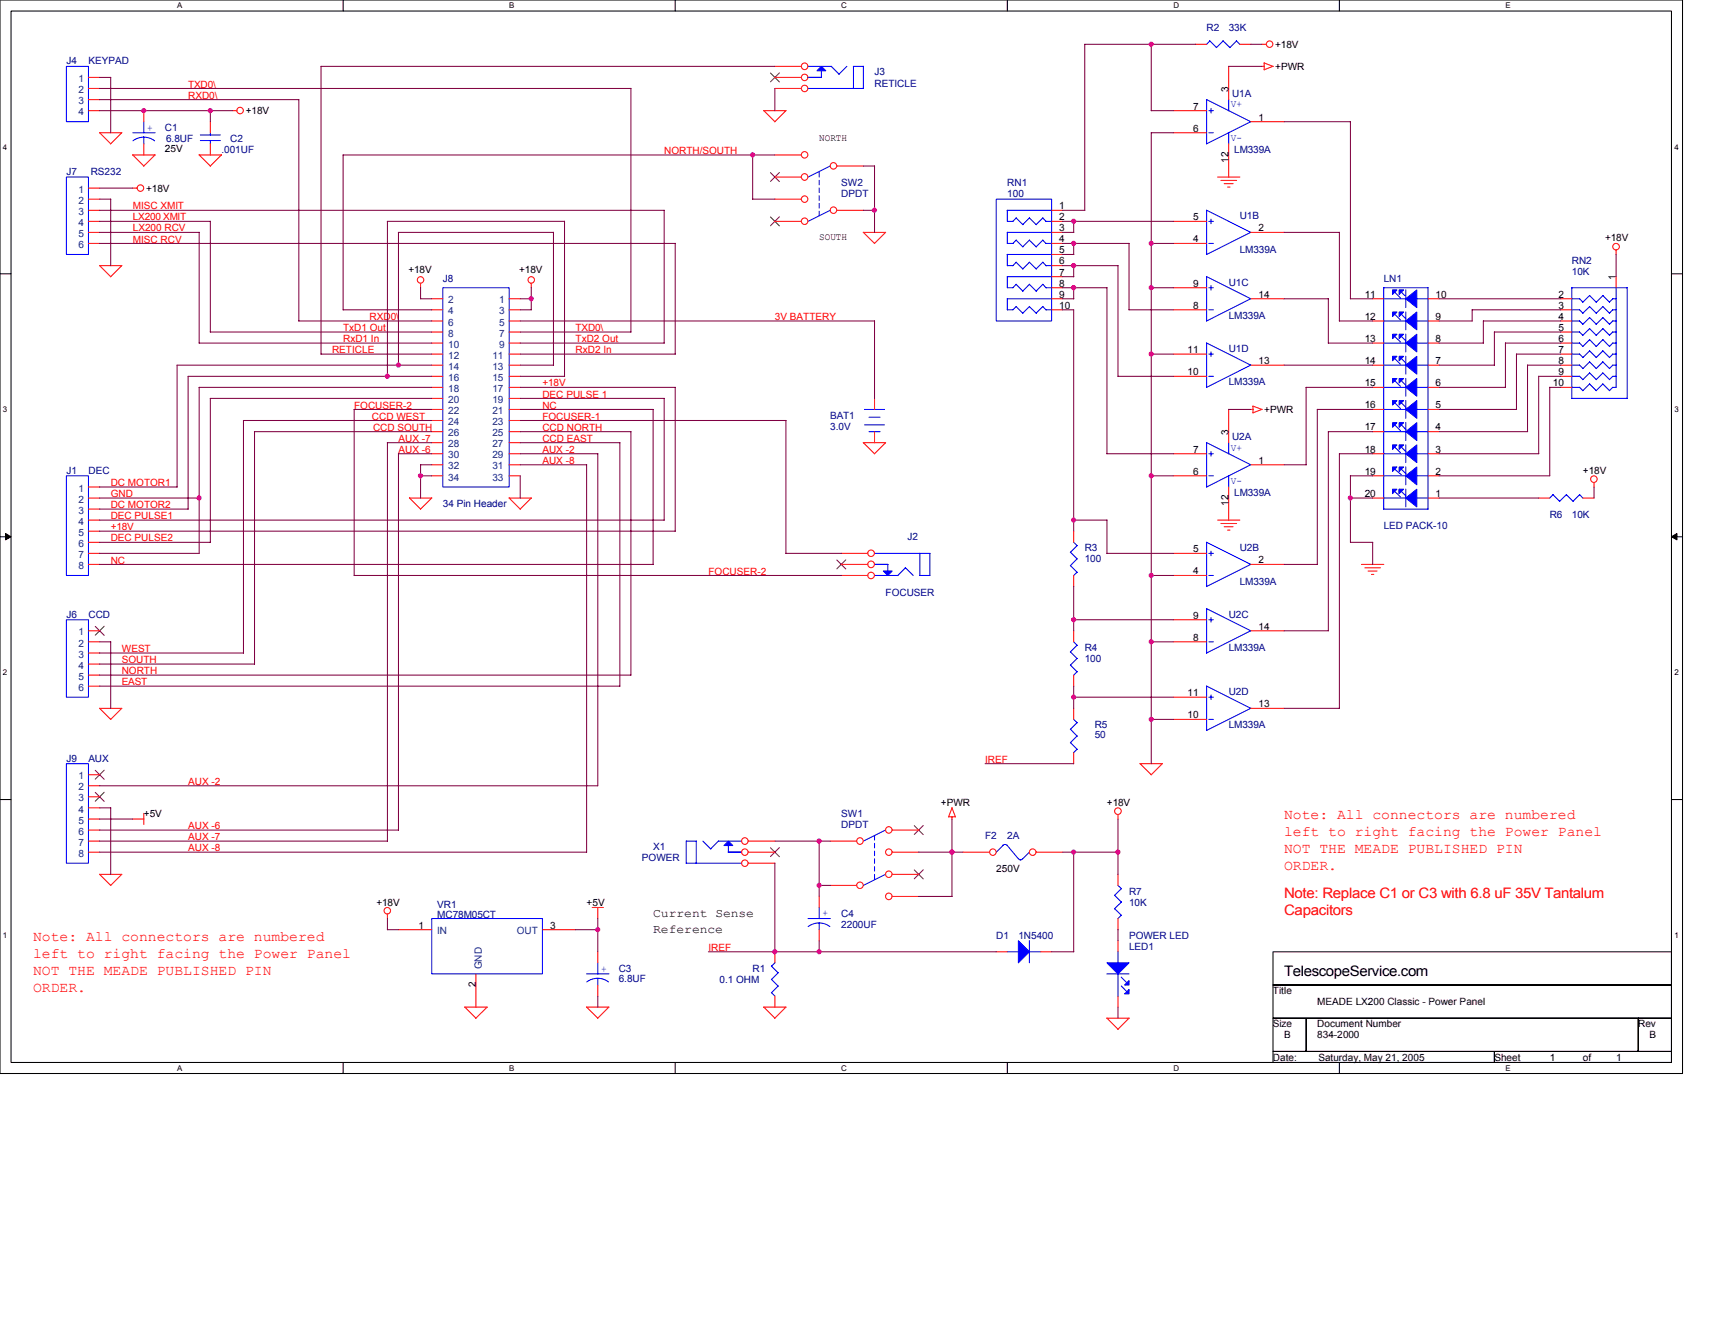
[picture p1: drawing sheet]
<svg xmlns="http://www.w3.org/2000/svg" width="279mm" height="216mm" viewBox="0 0 279 216" stroke-linecap="round" stroke-linejoin="round" font-family="sans-serif">
<path d="M0 0h274.1v174.9h-274.1zM1.8 1.8h270.5v171.3h-270.5z" fill="none" stroke="#000" stroke-width=".17"/>
<g fill="#fff">
<path d="M28.9 .2h.8v1.4h-.8z"/>
<path d="M28.9 173.3h.8v1.5h-.8z"/>
</g>
<path d="M55.9 0v1.8M55.9 173.1v1.8" fill="none" stroke="#000" stroke-width=".17"/>
<g fill="#fff">
<path d="M83 .2h.8v1.4h-.8z"/>
<path d="M83 173.3h.8v1.5h-.8z"/>
</g>
<path d="M110 0v1.8M110 173.1v1.8" fill="none" stroke="#000" stroke-width=".17"/>
<g fill="#fff">
<path d="M137.1 .2h.9v1.4h-.9z"/>
<path d="M137.1 173.3h.9v1.5h-.9z"/>
</g>
<path d="M164.1 0v1.8M164.1 173.1v1.8" fill="none" stroke="#000" stroke-width=".17"/>
<g fill="#fff">
<path d="M191.2 .2h.9v1.4h-.9z"/>
<path d="M191.2 173.3h.9v1.5h-.9z"/>
</g>
<path d="M218.2 0v1.8M218.2 173.1v1.8" fill="none" stroke="#000" stroke-width=".17"/>
<g fill="#fff">
<path d="M245.3 .2h.8v1.4h-.8z"/>
<path d="M245.3 173.3h.8v1.5h-.8z"/>
<path d="M.5 23.2h.7v1.4h-.7z"/>
<path d="M272.8 23.2h.7v1.4h-.7z"/>
<path d="M.5 66h.7v1.5h-.7z"/>
<path d="M272.8 66h.7v1.5h-.7z"/>
</g>
<path d="M0 44.6h1.8M272.3 44.6h1.8" fill="none" stroke="#000" stroke-width=".17"/>
<g fill="#fff">
<path d="M.5 108.9h.7v1.4h-.7z"/>
<path d="M272.8 108.9h.7v1.4h-.7z"/>
</g>
<path d="M0 87.5h1.8M272.3 87.5h1.8" fill="none" stroke="#000" stroke-width=".17"/>
<path d="M.9 86.9l.9 .6-.9 .5zM272.3 87.5l.9-.6v1.1z" fill="#000" stroke="#000" stroke-width=".16"/>
<g fill="#fff">
<path d="M.5 151.7h.7v1.4h-.7z"/>
<path d="M272.8 151.7h.7v1.4h-.7z"/>
</g>
<path d="M0 130.3h1.8M272.3 130.3h1.8M207.4 155.1h64.9v5.4h-64.9zM207.4 160.5h64.9v5.4h-64.9zM207.4 165.9h5.4v5.4h-5.4zM207.4 171.3h36.1v1.8h-36.1zM212.8 165.9h54.1v5.4h-54.1zM243.5 171.3h28.8v1.8h-28.8zM266.9 165.9h5.4v5.4h-5.4z" fill="none" stroke="#000" stroke-width=".17"/>
<g fill="none" stroke="#f00" stroke-width=".17">
<path d="M14.4 18h1.9M14.4 12.6h1.9M14.4 14.4h1.9M14.4 16.2h1.9M23.4 18v1.8M34.3 19.8v1.8M37.8 18h.8M124.4 18l1.8 1.9 1.9-1.9h-3.7M126.2 10.8h4.4M126.2 12.6h4.4M126.2 14.4h4.4M191.1 18h5.5"/>
<path d="M194.7 7.2h1.9M200.2 10.8v5.4M202 7.2h1.8M203.8 19.8h5.4M205.6 10.8h.4M205.6 7.2h.7M205.9 10.2l1.5 .6M206 10.3v1.1M207.4 10.8l-1.4 .6M14.4 37.9h1.9M14.4 30.6h1.9M14.4 36.1h1.9"/>
<path d="M14.4 39.7h1.9M14.4 34.3h1.9M14.4 32.4h1.9M16.2 21.6l1.8 1.8M16.2 21.6h3.7l-1.9 1.9M21.6 30.6h.8M21.6 25.2l1.8 1.9M21.6 25.3h3.7M23.4 23.4v1.9M25.3 25.3l-1.9 1.8M32.4 25.2l1.9 1.9M32.4 25.3h3.7l-1.9 1.8"/>
<path d="M34.3 23.4v1.9M126.2 28.9h4.4M126.2 25.3h4.4M126.2 36.1h4.4M126.2 32.4h4.4M136.3 34.3h4.4M136.3 27.1h4.4M140.6 37.8l1.9 1.9 1.8-1.8M140.7 37.9h3.6M171.3 37.9h1.8M171.3 36.1h1.8M171.3 39.7h1.8"/>
<path d="M171.3 34.3h1.8M191.1 21.6h5.5M191.1 36.1h5.5M191.1 39.7h5.5M198.4 28.9h3.6M198.9 29.4h2.6M199.4 29.9h1.5M200 30.5h.4M200.2 23.4v5.5M203.8 37.9h5.4M16.2 43.3l1.8 1.8M16.2 43.3h3.7l-1.9 1.8"/>
<path d="M68.5 46.2v.7M70.3 50.5h1.8M70.3 48.7h1.8M70.3 57.7h1.8M70.3 59.5h1.8M70.3 55.9h1.8M70.3 52.3h1.8M70.3 54.1h1.8M83 50.5h1.8M83 48.7h1.8M83 57.7h1.8M83 59.5h1.8"/>
<path d="M83 55.9h1.8M83 52.3h1.8M83 54.1h1.8M86.6 46.2v.7M171.3 43.3h1.8M171.3 46.9h1.8M171.3 50.5h1.8M171.3 48.7h1.8M171.3 41.5h1.8M171.3 45.1h1.8M191.1 46.9h5.5M191.1 50.5h5.5"/>
<path d="M191.1 57.7h5.5M203.8 48.7h5.4M203.8 59.5h5.4M223.6 48.7h1.8M223.6 59.5h1.8M223.6 55.9h1.8M223.6 52.3h1.8M232.6 48.7h1.9M232.6 59.5h1.9M232.6 55.9h1.9M232.6 52.3h1.9M254.3 50.5h1.8"/>
<path d="M254.3 48.7h1.8M254.3 57.7h1.8M254.3 59.5h1.8M254.3 55.9h1.8M254.3 52.3h1.8M254.3 54.1h1.8M263.3 40.7v.8M263.3 45.1v1.8M14.4 79.4h1.9M70.3 66.7h1.8M70.3 72.1h1.8M70.3 73.9h1.8"/>
<path d="M70.3 77.5h1.8M70.3 75.7h1.8M70.3 61.3h1.8M70.3 70.3h1.8M70.3 63.1h1.8M70.3 64.9h1.8M70.3 68.5h1.8M83 66.7h1.8M83 72.1h1.8M83 73.9h1.8M83 77.5h1.8M83 75.7h1.8"/>
<path d="M83 61.3h1.8M83 70.3h1.8M83 63.1h1.8M83 64.9h1.8M83 68.5h1.8M142.5 64.9v1.8M142.5 70.3v1.9M144.3 72.1l-1.8 1.9M144.3 72.1h-3.6l1.8 1.8M191.1 73.9h5.5M191.1 77.5h5.5M191.1 61.3h5.5"/>
<path d="M200.2 66.7v5.4M200.2 79.4v5.4M203.8 66.7h.3M203.8 75.7h5.4M204.1 66.2l1.5 .5-1.5 .6v-1.1M223.6 66.7h1.8M223.6 73.9h1.8M223.6 77.5h1.8M223.6 70.3h1.8M223.6 63.1h1.8M232.6 66.7h1.9M232.6 73.9h1.9"/>
<path d="M232.6 77.5h1.9M232.6 70.3h1.9M232.6 63.1h1.9M254.3 61.3h1.8M254.3 63.1h1.8M259.7 78.6v.8M14.4 81.2h1.9M14.4 92h1.9M14.4 84.8h1.9M14.4 90.2h1.9M14.4 83h1.9M14.4 86.6h1.9"/>
<path d="M14.4 88.4h1.9M66.7 81.1l1.8 1.9 1.9-1.8h-3.7M82.9 81.1l1.9 1.9M83 81.2h3.6M86.6 81.2l-1.9 1.8M137 92h4.4M137 90.2h4.4M137 93.8h4.4M174.9 86.5v1.9M174.9 93.8v1.8M191.1 90.2h5.5M191.1 93.8h5.5"/>
<path d="M198.4 84.8h3.6M198.9 85.3h2.6M199.4 85.8h1.5M200 86.4h.4M203.8 92h5.4M221.8 92h3.6M222.4 92.5h2.5M222.9 93h1.4M223.4 93.6h.4M223.6 81.2h1.8M232.6 81.2h1.9M250.7 81.2h1.8"/>
<path d="M257.9 81.2h1.8M14.4 104.6h1.9M14.4 102.8h1.9M14.4 106.4h1.9M14.4 108.2h1.9M14.4 110h1.9M14.4 111.8h1.9M16.2 115.4l1.8 1.8M16.2 115.4h3.7l-1.9 1.8M174.9 102.8v1.8M174.9 110v1.8M174.9 115.4v1.8"/>
<path d="M191.1 101h5.5M191.1 104.6h5.5M191.1 113.6h5.5M191.1 117.2h5.5M203.8 115.4h5.4M203.8 102.8h5.4M14.4 133.5h1.9M14.4 137.1h1.9M14.4 138.9h1.9M14.4 135.3h1.9M14.4 126.2h1.9M14.4 128h1.9"/>
<path d="M14.4 129.8h1.9M14.4 131.6h1.9M21.6 133.5h1.8M23.4 132.5v1.8M121.9 137.1h4.4M121.9 138.9h4.4M135.2 137.1h4.4M145.4 138.9h4.3M145.4 135.3h4.3M155.1 133.1v.4M155.1 131.6l.6 1.5M155.1 131.6l-.6 1.5h1.1"/>
<path d="M156.9 138.9h4.3M168.8 138.9h4.3M174.9 122.6v1.9M182.1 132.7v.8M189.4 124.4l-1.9 1.9M189.4 124.4h-3.7l1.9 1.8M16.2 142.5l1.8 1.8M16.2 142.5h3.7l-1.9 1.8M63.1 148.9v.8M64.9 151.5h5.4M77.5 158.7v5.4M88.4 151.5h5.4"/>
<path d="M96.5 147.9h1.8M97.4 147.9v1.8M97.4 155.1v1.8M121.9 140.7h4.4M126.2 155.1v1.8M133.5 146v1.9M133.5 151.5v1.8M135.2 144.3h4.4M145.4 142.5h4.3M145.4 146.1h4.3M162.3 155.1h1.8M169.5 155.1h1.8"/>
<path d="M182.1 142.5v1.8M182.1 149.7v1.8M182.1 153.3v1.8M79.4 164.1l-1.9 1.8M79.4 164.1h-3.7l1.8 1.8M97.4 160.5v1.8M99.2 164.1l-1.8 1.8M99.2 164.1h-3.6l1.8 1.8M126.2 165.9l-1.8-1.8h3.7l-1.9 1.8M126.2 162.3v1.8M180.3 165.9l1.8 1.8M180.3 165.9h3.7"/>
<path d="M182.1 162.3v1.8M183.9 165.9l-1.8 1.8"/>
<circle cx="39.1" cy="18" r=".53"/>
<circle cx="131.1" cy="10.8" r=".53"/>
<circle cx="131.1" cy="12.6" r=".53"/>
<circle cx="131.1" cy="14.4" r=".53"/>
<circle cx="206.8" cy="7.2" r=".53"/>
<circle cx="22.9" cy="30.6" r=".53"/>
<circle cx="131.1" cy="28.8" r=".53"/>
<circle cx="131.1" cy="25.2" r=".53"/>
<circle cx="131.1" cy="32.4" r=".53"/>
<circle cx="131.1" cy="36" r=".53"/>
<circle cx="135.8" cy="27" r=".53"/>
<circle cx="135.8" cy="34.2" r=".53"/>
<circle cx="68.5" cy="45.6" r=".53"/>
<circle cx="86.6" cy="45.6" r=".53"/>
<circle cx="263.3" cy="40.2" r=".54"/>
<circle cx="259.7" cy="78.1" r=".53"/>
<circle cx="141.9" cy="92" r=".54"/>
<circle cx="141.9" cy="90.1" r=".54"/>
<circle cx="141.9" cy="93.8" r=".54"/>
<circle cx="121.3" cy="137" r=".53"/>
<circle cx="121.3" cy="138.9" r=".53"/>
<circle cx="140.1" cy="137" r=".53"/>
<circle cx="144.8" cy="135.2" r=".53"/>
<circle cx="144.8" cy="138.9" r=".53"/>
<circle cx="161.8" cy="138.9" r=".53"/>
<circle cx="168.2" cy="138.9" r=".54"/>
<circle cx="182.1" cy="132.2" r=".54"/>
<circle cx="63.1" cy="148.4" r=".53"/>
<circle cx="121.3" cy="140.7" r=".53"/>
<circle cx="140.1" cy="144.2" r=".53"/>
<circle cx="144.8" cy="146.1" r=".53"/>
<circle cx="144.8" cy="142.4" r=".53"/>
</g>
<g fill="none" stroke="#00f" stroke-width=".17">
<path d="M10.8 10.8h3.6v9h-3.6zM23.4 19.8v1.9M131.6 10.8h3.8M131.6 14.4h9.1M133.8 11.5v1.1h-2.2M135.4 10.8l1.3 1.3 1.3-1.3M139 10.8h1.7M139 10.8v3.6M140.7 10.8v3.6M196.6 16.2l7.2 3.6M196.6 16.2v7.3M196.9 18h.8"/>
<path d="M197.1 6.6l1.1 1.1M197.1 6.7l-.5 .5M197.3 17.7v.7M199.2 6.6l1.2 1.1M199.3 6.7l-1.1 1.1M200.2 16.2v1.9M201.4 6.6l.6 .6M201.4 6.7l-1.1 1.1M203.8 19.8l-7.2 3.6M10.8 28.9h3.6v12.6h-3.6zM21.6 21.6h3.7M21.7 22.9l1-.4 .7-.1 1.1 .2 .7 .3"/>
<path d="M23.4 22.4v1.1M32.6 22.9h3.3M32.6 22h3.3M34.3 21.6v.4M34.3 22.9v.5M133.5 28.1v.8M133.5 29.4v.7M133.5 30.6v.8M133.5 31.9v.7M133.5 33.1v.8M133.5 34.4v.8M135.3 34.3l-3.7 1.8"/>
<path d="M135.3 27.1l-3.7 1.8M162.3 32.4h9v19.9h-9zM164.1 37.8v1.9h.9l.6-.6M164.1 37.9h7.2M165.5 39.1l1.1 1.1M167.7 39.1l1.1 1.1M167.7 39.1l-1.1 1.1M169.9 35.5l.5 .6M169.9 39.1l.5 .6M169.9 35.5l-1.1 1.1-1.1-1.1-1.1 1.1M169.9 39.1l-1.1 1.1M170.4 36.1h.9"/>
<path d="M170.4 39.7h.9M171.3 34.3l-7.2-.1v1.9h.9l.6-.6 1 1.1M196.9 36.1h.8M196.9 39.7h.8M196.9 21.6h.8M197.3 35.7v.7M200.2 21.6v1.8M203.8 37.9l-7.2-3.6v7.2M203.8 37.8l-7.2 3.7M72.1 46.9h10.9v32.5h-10.9zM164.1 45.1v1.8h.9l.6-.6M164.1 45.1h7.2"/>
<path d="M165.5 46.3l1.1 1.2M166.6 51l1.1-1.1 1.1 1.2M167.7 46.3l-1.1 1.1M169.9 42.7l.5 .6M169.9 46.3l.5 .6M169.9 50l.5 .5M169.9 42.7l-1.1 1.1-1.1-1.1-1.1 1.1M169.9 46.3l-1.1 1.2-1.1-1.2M169.9 49.9l-1.1 1.1M170.4 46.9h.9M170.4 50.5h.9M170.4 43.3h.9"/>
<path d="M171.3 41.5l-7.2-.1v1.9h.9l.6-.6 1 1.1M171.3 48.7h-7.2v1.8h.9l.6-.6 1 1.2M196.6 45.1l7.2 3.6M196.6 55.9l7.2 3.6M196.6 45.1v7.2M196.6 55.9v7.2l7.2-3.6M196.9 46.9h.8M196.9 50.5h.8M196.9 57.7h.8M197.3 46.5v.8M197.3 57.3v.8M203.8 48.7l-7.2 3.6"/>
<path d="M225.4 59.5h3.6M225.4 55.9h3.6M225.4 52.3h3.6M225.4 48.7h3.6M227.2 58.4l1 1M227.2 54.8l1 .9M227.2 51.2l1 .9M227.2 47.6l1 .9M228.3 58.4l.7 .8M228.3 54.8l.7 .8M228.3 51.2l.7 .8M228.3 47.6l.6 .6"/>
<path d="M229 47.2v2.9M229 50.8v2.9M229 54.4v2.9M229 58v3M230.8 59.5h1.8M230.8 55.9h1.8M230.8 52.3h1.8M230.8 48.7h1.8M232.6 46.9v36.1h-7.2M232.7 46.9h-7.3v36.1M256.1 46.9h9v18h-9zM256.1 50.5h1.2l.6 .5"/>
<path d="M256.1 57.7h1.2M256.1 59.5h1.2M256.1 55.9h1.2M256.1 52.3h1.2l.6 .5M256.1 48.7h1.2l.6 .5 1.1-1 1.1 1M256.1 54.1h1.2l.6 .5M257.3 55.9l.6 .6M257.3 57.7l.6 .6M257.3 59.5l.6 .5M259 51.7l1.1 1.1M259 53.5l1.1 1.1M259 55.3l1.1 1.2"/>
<path d="M259 57.1l1.1 1.2M259 58.9l1.1 1.1M259 51.8l-1.1 1.1M259 53.6l-1.1 1.1M259 55.4l-1.1 1.1M259 57.2l-1.1 1.1M259 59l-1.1 1.1M260.1 51l-1.1-1.1-1.1 1.2M261.1 48.1l1.1 1.1M261.1 49.9l1.1 1.1M261.1 51.7l1.1 1.1M261.1 53.5l1.1 1.1"/>
<path d="M261.1 55.3l1.1 1.2M261.1 57.1l1.1 1.2M261.1 58.9l1.1 1.1M261.1 48.2l-1.1 1.1M261.1 50l-1.1 1.1M261.1 51.8l-1.1 1.1M261.1 53.6l-1.1 1.1M261.1 55.4l-1.1 1.1M261.1 57.2l-1.1 1.1M261.1 59l-1.1 1.1M262.7 50.5h.6M262.7 57.7h.6"/>
<path d="M262.7 59.5h.6M262.7 55.9h.6M262.7 52.3h.6M262.7 48.7h.6M262.7 54.1h.6M262.7 48.7l-.5 .6M262.7 50.5l-.5 .6M262.7 52.3l-.5 .6M262.7 54.1l-.5 .6M262.7 55.9l-.5 .6M262.7 57.7l-.5 .6M262.7 59.5l-.5 .6"/>
<path d="M263.3 46.9v16.2h-.6M10.8 77.5h3.6v16.3h-3.6zM140.8 66.7h3.3M140.8 69.2h3.3M141.6 70.3h1.8M141.6 68h1.8M196.9 73.9h.8M196.9 77.5h.8M196.9 61.3h.8M197.3 73.6v.7M200.2 72.1v1.9M200.2 77.5v1.9"/>
<path d="M203.8 75.7l-7.2-3.6v7.3M203.8 75.7l-7.2 3.7M225.4 73.9h3.6M225.4 77.5h3.6M225.4 70.3h3.6M225.4 66.7h3.6M225.4 63.1h3.6M227.2 72.9l1 .9M227.2 76.5l1.1 .9M227.2 69.2l1 1M227.2 65.6l1 1M227.2 62l1 .9"/>
<path d="M227.9 79.7v.7M228.3 72.9l.7 .7M228.3 76.5l.7 .7M228.3 69.2l.7 .8M228.3 65.6l.7 .8M228.3 62l.7 .8M229 61.7v2.9M229 65.3v2.9M229 68.9v2.9M229 72.5v2.9M229 76.1v2.9M229 79.7v2.9"/>
<path d="M230.8 73.9h1.8M230.8 77.5h1.8M230.8 70.3h1.8M230.8 66.7h1.8M230.8 63.1h1.8M256.1 61.3h1.2M256.1 63.1h1.2M257.3 61.3l.6 .6 1.1-1.2 1.1 1.1M257.3 63.1l.6 .6 1.1-1.2 1.1 1.1M261.1 60.7l1.1 1.1M261.1 62.5l1.1 1.1M261.1 60.8l-1.1 1.1"/>
<path d="M261.1 62.6l-1.1 1.1M262.7 61.3h.6M262.7 61.3l-.5 .6M262.7 63.1l-.5 .6M142.5 90.2h9M142.5 93.8h3.8M142.5 92h2.2M144.6 91.9v1.1M147.5 92.5l1.3 1.3M147.5 92.5l-1.3 1.3M149.9 90.1l-.1 3.7h1.7M151.5 90.2v3.6"/>
<path d="M174.4 90l1.1 1.1M174.4 92.2l1.1 1.1M174.9 88.4l.6 .5M175.5 88.9l-1.1 1.1M175.5 91.1l-1.1 1.1M175.5 93.2l-.6 .6M196.6 88.3l7.2 3.7M196.6 88.4v7.2M196.9 90.2h.8M196.9 93.8h.8M197.3 89.8v.8M203.8 91.9l-7.2 3.7"/>
<path d="M225.4 81.2h3.6M227.2 80.1l1 .9M228.3 80.1l.7 .7M230.8 81.2h1.8M253 80.6l1.1 1.1M253 80.6l-.5 .6M255.2 80.6l-1.1 1.1M257.3 80.6l.6 .6M257.4 80.6l-1.1 1.1-1.1-1.1M10.8 101h3.6v12.6h-3.6zM174.4 106.2l1.1 1.1M174.4 108.4l1.1 1.1"/>
<path d="M174.4 118.8l1.1 1.2M174.9 104.6l.6 .6M174.9 117.2l.6 .6M175.5 105.1l-1.1 1.1M175.5 107.3l-1.1 1.1M175.5 109.5l-.6 .5M175.5 117.8l-1.1 1.1M175.5 119.9l-1.1 1.1M196.9 101h.8M196.9 104.6h.8M196.9 113.6h.8M196.9 117.2h.8"/>
<path d="M197.3 100.6v.8M197.3 113.2v.8M203.8 115.4l-7.2-3.6v7.2M203.8 102.8l-7.2 3.6v-7.2l7.2 3.6M203.8 115.4l-7.2 3.6M10.8 124.4h3.6v16.3h-3.6zM113.4 137.1v3.6M113.5 137.1h-1.7v3.6h9M114.5 137.1l1.3 1.2M117 137.1h3.8M117.1 137l-1.3 1.3M118.6 138.9h2.2"/>
<path d="M118.7 137.8v1.1M142.5 136.1v.8M142.5 137.4v.8M142.5 138.7v.7M142.5 139.9v.8M144.3 135.2l-3.6 1.9M163.4 137.8l.3-.2 .4 .1 1.8 2.2M163.4 137.8l-1.1 1.1M165.9 139.9l.3 .2 .4-.2M167.7 138.8l-1.1 1.1M174.4 121l1.1 1.1M175.5 122.1l-.6 .5"/>
<path d="M70.3 149.7h18.1v9h-18.1zM95.6 158.7h3.6M95.6 160a2.93 2.93 0 0 1 3.5 0M97.4 156.9v1.8M97.4 159.4v1.1M125.7 159.6l1.1 1.1M125.7 157.4l1.1 1.1M126.3 156.9l-.6 .5M126.8 158.5l-1.1 1.1M131.6 149.7h3.7M131.7 151a2.93 2.93 0 0 1 3.5 0M133.5 147.9v1.8"/>
<path d="M133.5 150.4v1.1M142.5 141.2v.7M142.5 142.5v.7M144.3 142.5l-3.6 1.8M164.1 155.1h1.8M167.7 153.3v3.6M167.7 155.1h1.8M180.3 158.7h3.6M181.6 148.1l1.1 1.1-.6 .5M182.1 144.3l.6 .5M182.1 155.1v1.8M182.1 158.7v3.6"/>
<path d="M182.7 159.2l.9 .9M182.7 144.8l-1.1 1.1 1.1 1.1-1.1 1.1M125.7 161.7l.5 .6M126.8 160.7l-1.1 1.1M182.7 160.7l.9 .9"/>
</g>
<g fill="#00f" stroke="#00f" stroke-width=".17">
<path d="M133.1 11.5l.7-.7 .7 .7z" fill-rule="evenodd"/>
<path d="M118.7 137.1l.7 .7h-1.5z" fill-rule="evenodd"/>
<path d="M165.9 153.3l1.8 1.8-1.8 1.8z" fill-rule="evenodd"/>
<path d="M180.3 156.9h3.6l-1.8 1.8z" fill-rule="evenodd"/>
<path d="M183.2 160.5l.7-.7v.7z" fill-rule="evenodd"/>
<path d="M183.2 161.9l.7-.7v.7z" fill-rule="evenodd"/>
<path d="M229 81.2l1.8-1.5v2.9z" fill-rule="evenodd"/>
<path d="M227.9 79.7h.8l-.8 .7z" fill-rule="evenodd"/>
<path d="M226.9 79.7h.7l-.7 .7z" fill-rule="evenodd"/>
<path d="M229 77.5l1.8-1.4v2.9z" fill-rule="evenodd"/>
<path d="M227.9 76.1h.8l-.8 .7z" fill-rule="evenodd"/>
<path d="M226.9 76.1h.7l-.7 .7z" fill-rule="evenodd"/>
<path d="M229 73.9l1.8-1.4v2.9z" fill-rule="evenodd"/>
<path d="M227.9 72.5h.8l-.8 .7z" fill-rule="evenodd"/>
<path d="M226.9 72.5h.7l-.7 .7z" fill-rule="evenodd"/>
<path d="M229 70.3l1.8-1.4v2.9z" fill-rule="evenodd"/>
<path d="M229 66.7l1.8-1.4v2.9z" fill-rule="evenodd"/>
<path d="M229 63.1l1.8-1.4v2.9z" fill-rule="evenodd"/>
<path d="M229 59.5l1.8-1.4v2.9z" fill-rule="evenodd"/>
<path d="M229 55.9l1.8-1.4v2.8z" fill-rule="evenodd"/>
<path d="M229 52.3l1.8-1.5v2.9z" fill-rule="evenodd"/>
<path d="M229 48.7l1.8-1.5v2.9z" fill-rule="evenodd"/>
<path d="M227.9 68.9h.8l-.8 .7z" fill-rule="evenodd"/>
<path d="M226.9 68.9h.7l-.7 .7z" fill-rule="evenodd"/>
<path d="M227.9 65.3h.8l-.8 .7z" fill-rule="evenodd"/>
<path d="M226.9 65.3h.7l-.7 .7z" fill-rule="evenodd"/>
<path d="M227.9 61.7h.8l-.8 .7z" fill-rule="evenodd"/>
<path d="M226.9 61.7h.7l-.7 .7z" fill-rule="evenodd"/>
<path d="M227.9 58.1h.8l-.8 .7z" fill-rule="evenodd"/>
<path d="M226.9 58.1h.7l-.7 .7z" fill-rule="evenodd"/>
<path d="M227.9 54.5h.8l-.8 .7z" fill-rule="evenodd"/>
<path d="M226.9 54.5h.7l-.7 .7z" fill-rule="evenodd"/>
<path d="M227.9 50.8h.8l-.8 .8z" fill-rule="evenodd"/>
<path d="M226.9 50.8h.7l-.7 .8z" fill-rule="evenodd"/>
<path d="M227.9 47.2h.8l-.8 .8z" fill-rule="evenodd"/>
<path d="M226.9 47.2h.7l-.7 .8z" fill-rule="evenodd"/>
<path d="M143.9 93h1.5l-.8 .8z" fill-rule="evenodd"/>
</g>
<g fill="none" stroke="#804000" stroke-width=".17">
<path d="M125.5 11.9l1.5 1.5M127 11.9l-1.5 1.4M125.5 35.3l1.5 1.5M125.5 28.1l1.5 1.5M127 35.3l-1.5 1.5M127 28.1l-1.5 1.5M136.3 91.2l1.5 1.5M137.8 91.2l-1.5 1.5M15.5 102.1l1.5 1.4M17 102l-1.5 1.5M15.5 125.5l1.5 1.5M15.5 129.1l1.5 1.5"/>
<path d="M17 125.5l-1.5 1.5M17 129.1l-1.5 1.5M125.5 138.1l1.5 1.5M127 138.1l-1.5 1.5M148.9 134.5l1.5 1.5M150.4 134.5l-1.5 1.5M148.9 141.8l1.5 1.4M150.4 141.7l-1.5 1.5"/>
</g>
<g fill="none" stroke="#800040" stroke-width=".17">
<path d="M16.2 18h21.7M16.2 14.4h86.6M16.2 16.2h32.5M16.2 12.6h1.9l-.1 9.1M34.3 18v1.8M48.7 16.2v36.1h21.6M52.3 10.8h74M52.3 10.8v46.9h18M102.8 14.4v39.7h-18M126.2 14.4v3.7M187.6 7.2l-.1 10.8h3.7M194.8 7.2h-18.1v27.1"/>
<path d="M200.2 10.8h5.4M203.8 7.2h1.8M209.2 19.8h10.8M220 19.8v28.9M16.2 37.9h16.2M16.2 36.1h18.1M16.2 39.7h93.8M16.2 34.3h92v21.6h-23.5M16.2 32.4h1.8v10.9M16.2 30.6h5.5M32.4 37.8v18.1M34.3 36l-.1 18.1h36.1"/>
<path d="M55.9 25.3h70.3M55.9 25.3v25.2M63.1 36.1h28.9M63.1 36.1v25.2M64.9 37.9h25.3M64.9 37.9v21.6M90.2 37.8v21.7h-5.4M92 36v25.3M110 39.6v18.1h-25.2M122.6 32.4h3.6M122.6 25.2v7.2M140.7 34.3h1.8"/>
<path d="M140.7 27.1h1.8M142.5 27.1v10.8M173.1 39.7h10.8M173.1 36.1h18.1M173.1 34.3h3.6M174.9 36.1v1.8h-1.8M174.9 39.7v1.8M183.9 39.6v10.9h7.3M187.5 39.7h3.7M191.2 21.6h-3.6v102.8M209.2 37.9h9M218.2 37.8v14.5"/>
<path d="M32.4 55.9h37.9M55.9 50.5h14.5M68.5 46.9v1.8h1.8M70.3 59.5h-41.5l.1 19.9M84.8 48.7h1.8M84.8 52.3h57.7M84.8 50.5h1.8M86.6 46.9v3.6M142.5 52.3v12.6M173.1 50.5h1.8v36.1M173.1 46.9h7.2v27M173.1 43.3h9"/>
<path d="M173.1 48.7h1.8M173.1 41.5h1.8M174.9 43.3v1.8h-1.8M174.9 46.9v1.8M182.1 43.3v18M187.5 57.7h3.7M187.5 46.9h3.7M209.2 48.7h7.2v7.2h7.2M209.2 59.5h14.4M218.2 52.3h5.4M220 48.7h3.6M234.4 52.3h5.4"/>
<path d="M234.4 48.7h19.9M234.4 55.9h7.3M239.8 50.5h14.5M239.8 50.5v1.8M245.3 55.9h9M245.3 55.9v7.2h-10.9M247.1 57.7v9h-12.7M247.1 57.7h7.2M248.9 59.5h5.4M248.9 59.5v10.8M254.3 52.3h-12.6v3.6M254.3 54.1h-10.8v5.4h-9.1"/>
<path d="M263.3 41.4v3.7M16.2 79.4h12.7M30.6 61.3h39.7M30.6 61.3v21.7h-14.4M32.4 63.1h37.9M32.4 63.1v27.1h-16.2M39.6 68.5h30.7M39.7 68.5v37.9h-23.5M57.7 66.7h12.6M57.7 66.7v27.1M63.1 72.1h7.2M63.1 72.1v65"/>
<path d="M64.9 73.9h5.4M64.9 73.9v61.4h-48.7M68.5 77.5h1.8M70.3 70.3h-28.9l.1 37.9h-25.3M70.3 75.7h-1.8v5.5M70.3 64.9h-36v23.5h-18.1M84.8 63.1h25.2v23.5M84.8 66.7h21.6v25.3M84.8 70.3h18v39.7h-86.6M84.8 73.9h12.6M84.8 75.7h10.8M84.8 68.5h43.2v21.7h9.1"/>
<path d="M84.8 64.9h23.4v19.9h-92M84.8 61.3h7.2M84.8 77.5v3.7M84.8 72.1h16.2M95.6 75.7v63.2M97.4 73.9v54.2l-81.2-.1M101 72.1v39.7M180.3 73.9h10.9M182.1 61.3h9.1M187.5 77.5h3.7M200.2 66.7h3.6M209.2 75.7h3.6"/>
<path d="M212.8 63.1h10.8M212.8 63.1v12.7M216.4 70.3v32.5M216.4 70.3h7.2M220 77.5h3.6M220 77.5v10.9h3.6v3.6M223.6 73.9h-5.4v41.5h-9M223.6 66.7h-9v25.3M234.4 70.3h14.5M250.7 61.3v12.6h-16.3M250.7 61.3h3.6M252.5 63.1h1.8"/>
<path d="M252.5 63.1v14.4h-18.1M259.7 79.3v1.9M16.2 92h90.2M16.2 81.2h16.2M16.2 86.6h93.8M57.7 93.8h79.4M174.9 84.8h5.4M174.9 95.5v7.3M180.3 90.2h10.9M180.3 84.7v5.5M187.5 93.8h3.7M209.2 92h5.4"/>
<path d="M220 81.2h3.6M234.4 81.2h16.3M16.2 111.8h84.8M16.2 104.6h1.9l-.1 10.8M174.9 101h16.3M174.9 113.6h16.3M174.9 111.8v3.6M187.5 117.2h3.7M187.5 104.6h3.7M209.2 102.8h7.2M16.2 138.9h79.4M16.2 137.1h46.9"/>
<path d="M16.2 131.6h1.8v10.9M16.2 133.5h5.5M126.2 137.1h9.1M133.5 137v9.1M149.6 138.9h7.3M155.1 133.5v12.6h-5.4M160.5 124.4h14.4M173.1 138.9h9.1M174.9 138.8v16.3h-3.6M182.1 133.4v9.1M63.1 151.5h1.8M63.1 149.6v1.9"/>
<path d="M93.8 151.5h3.6M97.4 149.6v5.5M115.4 155.1h46.9M126.2 140.6v14.5M133.4 144.3h1.9M133.5 153.3v1.8M182.1 151.5v1.8M97.4 162.3v1.8M182.1 164.1v1.8"/>
</g>
<g fill="#f0f" stroke="#f0f" stroke-width=".17">
<circle cx="155.1" cy="138.8" r=".35"/>
<circle cx="174.9" cy="101" r=".35"/>
<circle cx="174.9" cy="36.1" r=".35"/>
<circle cx="174.9" cy="43.3" r=".35"/>
<circle cx="174.9" cy="84.7" r=".35"/>
<circle cx="174.9" cy="113.6" r=".35"/>
<circle cx="174.9" cy="39.7" r=".35"/>
<circle cx="174.9" cy="46.9" r=".35"/>
<circle cx="133.4" cy="144.3" r=".35"/>
<circle cx="97.4" cy="151.5" r=".35"/>
<circle cx="133.4" cy="137" r=".35"/>
<circle cx="187.5" cy="7.2" r=".35"/>
<circle cx="187.5" cy="93.8" r=".35"/>
<circle cx="187.5" cy="77.5" r=".35"/>
<circle cx="182.1" cy="138.8" r=".35"/>
<circle cx="187.5" cy="46.9" r=".35"/>
<circle cx="187.5" cy="104.6" r=".35"/>
<circle cx="187.5" cy="39.7" r=".35"/>
<circle cx="187.5" cy="57.7" r=".35"/>
<circle cx="142.5" cy="34.3" r=".35"/>
<circle cx="187.5" cy="117.2" r=".35"/>
<circle cx="86.5" cy="48.7" r=".35"/>
<circle cx="68.5" cy="77.5" r=".35"/>
<circle cx="63.1" cy="61.3" r=".35"/>
<circle cx="32.4" cy="81.1" r=".35"/>
<circle cx="64.9" cy="59.5" r=".35"/>
<circle cx="122.6" cy="25.2" r=".35"/>
<circle cx="220" cy="81.1" r=".35"/>
<circle cx="133.4" cy="155.1" r=".35"/>
<circle cx="126.2" cy="155.1" r=".35"/>
<circle cx="34.3" cy="18" r=".35"/>
<circle cx="23.4" cy="18" r=".35"/>
<circle cx="174.9" cy="138.8" r=".35"/>
</g>
<g font-size="2.3" fill="#f00">
<text x="209.2" y="133.5">Note: All connectors are numbered</text>
<text x="209.2" y="136.3">left to right facing the Power Panel</text>
<text x="209.2" y="139">NOT THE MEADE PUBLISHED PIN</text>
<text x="209.2" y="141.8">ORDER.</text>
<text x="209.2" y="146.4">Note: Replace C1 or C3 with 6.8 uF 35V Tantalum</text>
<text x="209.2" y="149.2">Capacitors</text>
<text x="5.4" y="153.4">Note: All connectors are numbered</text>
<text x="5.4" y="156.1">left to right facing the Power Panel</text>
<text x="5.4" y="158.9">NOT THE MEADE PUBLISHED PIN</text>
<text x="5.4" y="161.7">ORDER.</text>
</g>
<text font-size="2.3" x="209.2" y="159">TelescopeService.com</text>
<g font-size="2">
<text x="106.4" y="149.5">Current Sense</text>
<text x="106.4" y="152">Reference</text>
</g>
<g font-size="1.6" fill="#000080">
<text x="196.6" y="5.1">R2</text>
<text x="200.2" y="5.1">33K</text>
<text x="10.8" y="10.5">J4</text>
<text x="14.4" y="10.5">KEYPAD</text>
<text x="142.5" y="12.3">J3</text>
<text x="142.5" y="14.1">RETICLE</text>
<text x="200.7" y="15.7">U1A</text>
<text x="26.9" y="21.3">C1</text>
<text x="27.1" y="23.1">6.8UF</text>
<text x="37.5" y="23.1">C2</text>
<text x="10.8" y="28.5">J7</text>
<text x="14.8" y="28.5">RS232</text>
<text x="36.1" y="24.9">.001UF</text>
<text x="201.1" y="24.9">LM339A</text>
<text x="137.1" y="30.3">SW2</text>
<text x="137.1" y="32.1">DPDT</text>
<text x="164.1" y="30.3">RN1</text>
<text x="164.1" y="32.1">100</text>
<text x="202" y="35.8">U1B</text>
<text x="202" y="41.1">LM339A</text>
<text x="72.1" y="46">J8</text>
<text x="200.2" y="46.6">U1C</text>
<text x="225.4" y="46">LN1</text>
<text x="256.1" y="42.9">RN2</text>
<text x="256.1" y="44.8">10K</text>
<text x="200.2" y="52">LM339A</text>
<text x="200.2" y="57.4">U1D</text>
<text x="200.2" y="62.8">LM339A</text>
<text x="135.3" y="68.2">BAT1</text>
<text x="135.3" y="70">3.0V</text>
<text x="200.7" y="71.6">U2A</text>
<text x="10.8" y="77.2">J1</text>
<text x="14.4" y="77.2">DEC</text>
<text x="72.1" y="82.6">34 Pin Header</text>
<text x="201.1" y="80.8">LM339A</text>
<text x="147.9" y="88">J2</text>
<text x="176.7" y="89.9">R3</text>
<text x="202" y="89.9">U2B</text>
<text x="225.4" y="86.2">LED PACK-10</text>
<text x="252.5" y="84.4">R6</text>
<text x="256.1" y="84.4">10K</text>
<text x="176.7" y="91.7">100</text>
<text x="202" y="95.3">LM339A</text>
<text x="10.8" y="100.7">J6</text>
<text x="14.4" y="100.7">CCD</text>
<text x="144.3" y="97">FOCUSER</text>
<text x="200.2" y="100.7">U2C</text>
<text x="176.7" y="106.1">R4</text>
<text x="176.7" y="107.9">100</text>
<text x="200.2" y="106.1">LM339A</text>
<text x="200.2" y="113.3">U2D</text>
<text x="178.4" y="118.7">R5</text>
<text x="200.2" y="118.7">LM339A</text>
<text x="10.8" y="124.1">J9</text>
<text x="14.4" y="124.1">AUX</text>
<text x="178.4" y="120.3">50</text>
<text x="137.1" y="133.1">SW1</text>
<text x="137.1" y="134.9">DPDT</text>
<text x="160.5" y="136.7">F2</text>
<text x="164.1" y="136.7">2A</text>
<text x="104.6" y="140.3">POWER</text>
<text x="106.4" y="138.5">X1</text>
<text x="71.2" y="147.9">VR1</text>
<text x="71.2" y="149.5">MC78M05CT</text>
<text x="137.1" y="149.4">C4</text>
<text x="183.9" y="145.8">R7</text>
<text x="183.9" y="147.6">10K</text>
<text x="137.1" y="151.2">2200UF</text>
<text x="162.3" y="153">D1</text>
<text x="165.9" y="153">1N5400</text>
<text x="183.9" y="154.8">LED1</text>
<text x="183.9" y="153">POWER LED</text>
<text x="100.8" y="158.4">C3</text>
<text x="100.8" y="160">6.8UF</text>
<text x="117.2" y="160.2">0.1 OHM</text>
<text x="122.6" y="158.4">R1</text>
</g>
<g font-size="1.6">
<text x="207.8" y="11.4">+PWR</text>
<text x="207.8" y="7.8">+18V</text>
<text x="194.4" y="17.8">7</text>
<text x="200.2" y="15" transform="rotate(-90 200.2 15)">3</text>
<text x="40" y="18.6">+18V</text>
<text x="133.5" y="22.9">NORTH</text>
<text x="194.4" y="21.5">6</text>
<text x="205" y="19.6">1</text>
<text x="26.9" y="24.7">25V</text>
<text x="200.2" y="26.5" transform="rotate(-90 200.2 26.5)">12</text>
<text x="23.8" y="31.2">+18V</text>
<text x="172.6" y="34.1">1</text>
<text x="172.6" y="35.9">2</text>
<text x="194.4" y="35.9">5</text>
<text x="133.5" y="39.1">SOUTH</text>
<text x="172.6" y="37.7">3</text>
<text x="172.6" y="39.5">4</text>
<text x="172.6" y="41.3">5</text>
<text x="194.4" y="39.5">4</text>
<text x="205" y="37.7">2</text>
<text x="261.5" y="39.3">+18V</text>
<text x="66.5" y="44.4">+18V</text>
<text x="84.6" y="44.4">+18V</text>
<text x="172.6" y="43.1">6</text>
<text x="172.6" y="44.9">7</text>
<text x="172.6" y="46.7">8</text>
<text x="194.4" y="46.7">9</text>
<text x="263.3" y="45.6" transform="rotate(-90 263.3 45.6)">1</text>
<text x="172.6" y="48.5">9</text>
<text x="172.6" y="50.3">10</text>
<text x="194.4" y="50.3">8</text>
<text x="205" y="48.5">14</text>
<text x="222.3" y="48.5">11</text>
<text x="222.3" y="52.1">12</text>
<text x="233.9" y="52.1">9</text>
<text x="233.9" y="48.5">10</text>
<text x="253.9" y="48.5">2</text>
<text x="253.9" y="50.3">3</text>
<text x="253.9" y="52.1">4</text>
<text x="253.9" y="53.9">5</text>
<text x="193.5" y="57.5">11</text>
<text x="205" y="59.3">13</text>
<text x="222.3" y="55.7">13</text>
<text x="222.3" y="59.3">14</text>
<text x="233.9" y="59.3">7</text>
<text x="233.9" y="55.7">8</text>
<text x="253.9" y="55.7">6</text>
<text x="253.9" y="57.5">7</text>
<text x="253.9" y="59.3">8</text>
<text x="193.5" y="61.1">10</text>
<text x="222.3" y="62.9">15</text>
<text x="233.9" y="62.9">6</text>
<text x="253" y="62.9">10</text>
<text x="253.9" y="61.1">9</text>
<text x="200.2" y="70.9" transform="rotate(-90 200.2 70.9)">3</text>
<text x="206" y="67.3">+PWR</text>
<text x="222.3" y="66.5">16</text>
<text x="222.3" y="70.1">17</text>
<text x="233.9" y="70.1">4</text>
<text x="233.9" y="66.5">5</text>
<text x="194.4" y="73.7">7</text>
<text x="194.4" y="77.4">6</text>
<text x="205" y="75.6">1</text>
<text x="222.3" y="73.7">18</text>
<text x="222.3" y="77.4">19</text>
<text x="233.9" y="77.4">2</text>
<text x="233.9" y="73.7">3</text>
<text x="257.9" y="77.2">+18V</text>
<text x="200.2" y="82.4" transform="rotate(-90 200.2 82.4)">12</text>
<text x="222.3" y="81">20</text>
<text x="233.9" y="81">1</text>
<text x="194.4" y="90">5</text>
<text x="194.4" y="93.6">4</text>
<text x="205" y="91.8">2</text>
<text x="194.4" y="100.8">9</text>
<text x="194.4" y="104.4">8</text>
<text x="205" y="102.6">14</text>
<text x="193.5" y="113.4">11</text>
<text x="193.5" y="117">10</text>
<text x="205" y="115.2">13</text>
<text x="153.3" y="131.3">+PWR</text>
<text x="180.3" y="131.3">+18V</text>
<text x="23.4" y="133.1">+5V</text>
<text x="162.3" y="142.1">250V</text>
<text x="61.3" y="147.6">+18V</text>
<text x="95.6" y="147.6">+5V</text>
<text x="68.2" y="151.3">1</text>
<text x="89.6" y="151.3">3</text>
<text x="77.5" y="160.9" transform="rotate(-90 77.5 160.9)">2</text>
<text x="207.4" y="162">Title</text>
<text x="207.4" y="167.4">Size</text>
<text x="214.6" y="167.4">Document Number</text>
<text x="214.6" y="163.8">MEADE LX200 Classic - Power Panel</text>
<text x="266.9" y="167.4">Rev</text>
<text x="207.4" y="172.8">Date:</text>
<text x="209.2" y="169.2">B</text>
<text x="214.6" y="169.2">834-2000</text>
<text x="214.8" y="172.8">Saturday, May 21, 2005</text>
<text x="243.5" y="172.8">Sheet</text>
<text x="252.5" y="172.8">1</text>
<text x="257.9" y="172.8">of</text>
<text x="263.3" y="172.8">1</text>
<text x="268.7" y="169.2">B</text>
</g>
<g font-size="1.6" fill="#004080">
<text x="12.8" y="13.4">1</text>
<text x="12.8" y="15.2">2</text>
<text x="12.8" y="17">3</text>
<text x="12.8" y="18.8">4</text>
<text x="12.8" y="31.4">1</text>
<text x="12.8" y="33.2">2</text>
<text x="12.8" y="35">3</text>
<text x="12.8" y="36.8">4</text>
<text x="12.8" y="38.6">5</text>
<text x="12.8" y="40.4">6</text>
<text x="73" y="49.4">2</text>
<text x="73" y="51.2">4</text>
<text x="73" y="53.1">6</text>
<text x="81.3" y="49.4">1</text>
<text x="81.3" y="51.2">3</text>
<text x="81.3" y="53.1">5</text>
<text x="73" y="54.9">8</text>
<text x="73" y="56.7">10</text>
<text x="73" y="58.5">12</text>
<text x="80.2" y="58.5">11</text>
<text x="81.3" y="54.9">7</text>
<text x="81.3" y="56.7">9</text>
<text x="73" y="60.3">14</text>
<text x="73" y="62.1">16</text>
<text x="73" y="63.9">18</text>
<text x="73" y="65.7">20</text>
<text x="80.2" y="60.3">13</text>
<text x="80.2" y="62.1">15</text>
<text x="80.2" y="63.9">17</text>
<text x="80.2" y="65.7">19</text>
<text x="73" y="67.5">22</text>
<text x="73" y="69.3">24</text>
<text x="73" y="71.1">26</text>
<text x="80.2" y="67.5">21</text>
<text x="80.2" y="69.3">23</text>
<text x="80.2" y="71.1">25</text>
<text x="73" y="72.9">28</text>
<text x="73" y="74.7">30</text>
<text x="73" y="76.5">32</text>
<text x="80.2" y="72.9">27</text>
<text x="80.2" y="74.7">29</text>
<text x="80.2" y="76.5">31</text>
<text x="12.8" y="80.1">1</text>
<text x="12.8" y="81.9">2</text>
<text x="12.8" y="83.7">3</text>
<text x="73" y="78.3">34</text>
<text x="80.2" y="78.3">33</text>
<text x="12.8" y="85.5">4</text>
<text x="12.8" y="87.3">5</text>
<text x="12.8" y="89.1">6</text>
<text x="12.8" y="90.9">7</text>
<text x="12.8" y="92.7">8</text>
<text x="12.8" y="103.5">1</text>
<text x="12.8" y="105.3">2</text>
<text x="12.8" y="107.2">3</text>
<text x="12.8" y="109">4</text>
<text x="12.8" y="110.8">5</text>
<text x="12.8" y="112.6">6</text>
<text x="12.8" y="127">1</text>
<text x="12.8" y="128.8">2</text>
<text x="12.8" y="130.6">3</text>
<text x="12.8" y="132.4">4</text>
<text x="12.8" y="134.2">5</text>
<text x="12.8" y="136">6</text>
<text x="12.8" y="137.8">7</text>
<text x="12.8" y="139.6">8</text>
<text x="71.2" y="152.3">IN</text>
<text x="84.2" y="152.3">OUT</text>
<text x="78.5" y="158" transform="rotate(-90 78.5 158)">GND</text>
</g>
<g font-size="1.6" fill="#f00">
<text x="30.6" y="14.3">TXD0\</text>
<text x="30.6" y="16.1">RXD0\</text>
<text x="108.2" y="25.1">NORTH/SOUTH</text>
<text x="21.6" y="34.1">MISC XMIT</text>
<text x="21.6" y="35.9">LX200 XMIT</text>
<text x="21.6" y="37.7">LX200 RCV</text>
<text x="21.6" y="39.5">MISC RCV</text>
<text x="55.9" y="54">TxD1 Out</text>
<text x="60.2" y="52.2">RXD0\</text>
<text x="93.8" y="54">TXD0\</text>
<text x="126.2" y="52.2">3V BATTERY</text>
<text x="54.1" y="57.6">RETICLE</text>
<text x="55.9" y="55.8">RxD1 In</text>
<text x="93.8" y="55.8">TxD2 Out</text>
<text x="93.8" y="57.6">RxD2 In</text>
<text x="88.4" y="64.8">DEC PULSE 1</text>
<text x="88.4" y="63">+18V</text>
<text x="57.7" y="66.6">FOCUSER-2</text>
<text x="60.6" y="68.4">CCD WEST</text>
<text x="60.8" y="70.2">CCD SOUTH</text>
<text x="64.9" y="72">AUX -7</text>
<text x="88.4" y="66.6">NC</text>
<text x="88.4" y="70.2">CCD NORTH</text>
<text x="88.4" y="72">CCD EAST</text>
<text x="88.4" y="68.4">FOCUSER-1</text>
<text x="64.9" y="73.8">AUX -6</text>
<text x="88.4" y="73.8">AUX -2</text>
<text x="88.4" y="75.6">AUX -8</text>
<text x="18" y="79.2">DC MOTOR1</text>
<text x="18" y="81">GND</text>
<text x="18" y="82.8">DC MOTOR2</text>
<text x="18" y="84.6">DEC PULSE1</text>
<text x="18" y="86.4">+18V</text>
<text x="18" y="88.2">DEC PULSE2</text>
<text x="18" y="91.8">NC</text>
<text x="115.4" y="93.6">FOCUSER-2</text>
<text x="19.8" y="106.3">WEST</text>
<text x="19.8" y="108.1">SOUTH</text>
<text x="19.8" y="109.9">NORTH</text>
<text x="19.8" y="111.7">EAST</text>
<text x="160.5" y="124.3">IREF</text>
<text x="30.6" y="127.9">AUX -2</text>
<text x="30.6" y="135.1">AUX -6</text>
<text x="30.6" y="136.9">AUX -7</text>
<text x="30.6" y="138.7">AUX -8</text>
<text x="115.4" y="154.9">IREF</text>
</g>
<g font-size="1.6" fill="#00f">
<text x="200.5" y="17.5">V+</text>
<text x="24" y="21.3">+</text>
<text x="200.5" y="22.9">V-</text>
<text x="200.5" y="73.4">V+</text>
<text x="200.5" y="78.8">V-</text>
<text x="134" y="149.3">+</text>
<text x="97.9" y="158.3">+</text>
</g>
<g font-size="1.3">
<text x="28.9" y="1.4">A</text>
<text x="83" y="1.4">B</text>
<text x="137.1" y="1.4">C</text>
<text x="191.2" y="1.4">D</text>
<text x="245.3" y="1.4">E</text>
<text x=".5" y="24.4">4</text>
<text x="272.8" y="24.4">4</text>
<text x=".5" y="67.2">3</text>
<text x="272.8" y="67.2">3</text>
<text x=".5" y="110">2</text>
<text x="272.8" y="110">2</text>
<text x=".5" y="152.8">1</text>
<text x="272.8" y="152.8">1</text>
<text x="28.9" y="174.5">A</text>
<text x="83" y="174.5">B</text>
<text x="137.1" y="174.5">C</text>
<text x="191.2" y="174.5">D</text>
<text x="245.3" y="174.5">E</text>
</g>
</svg>
